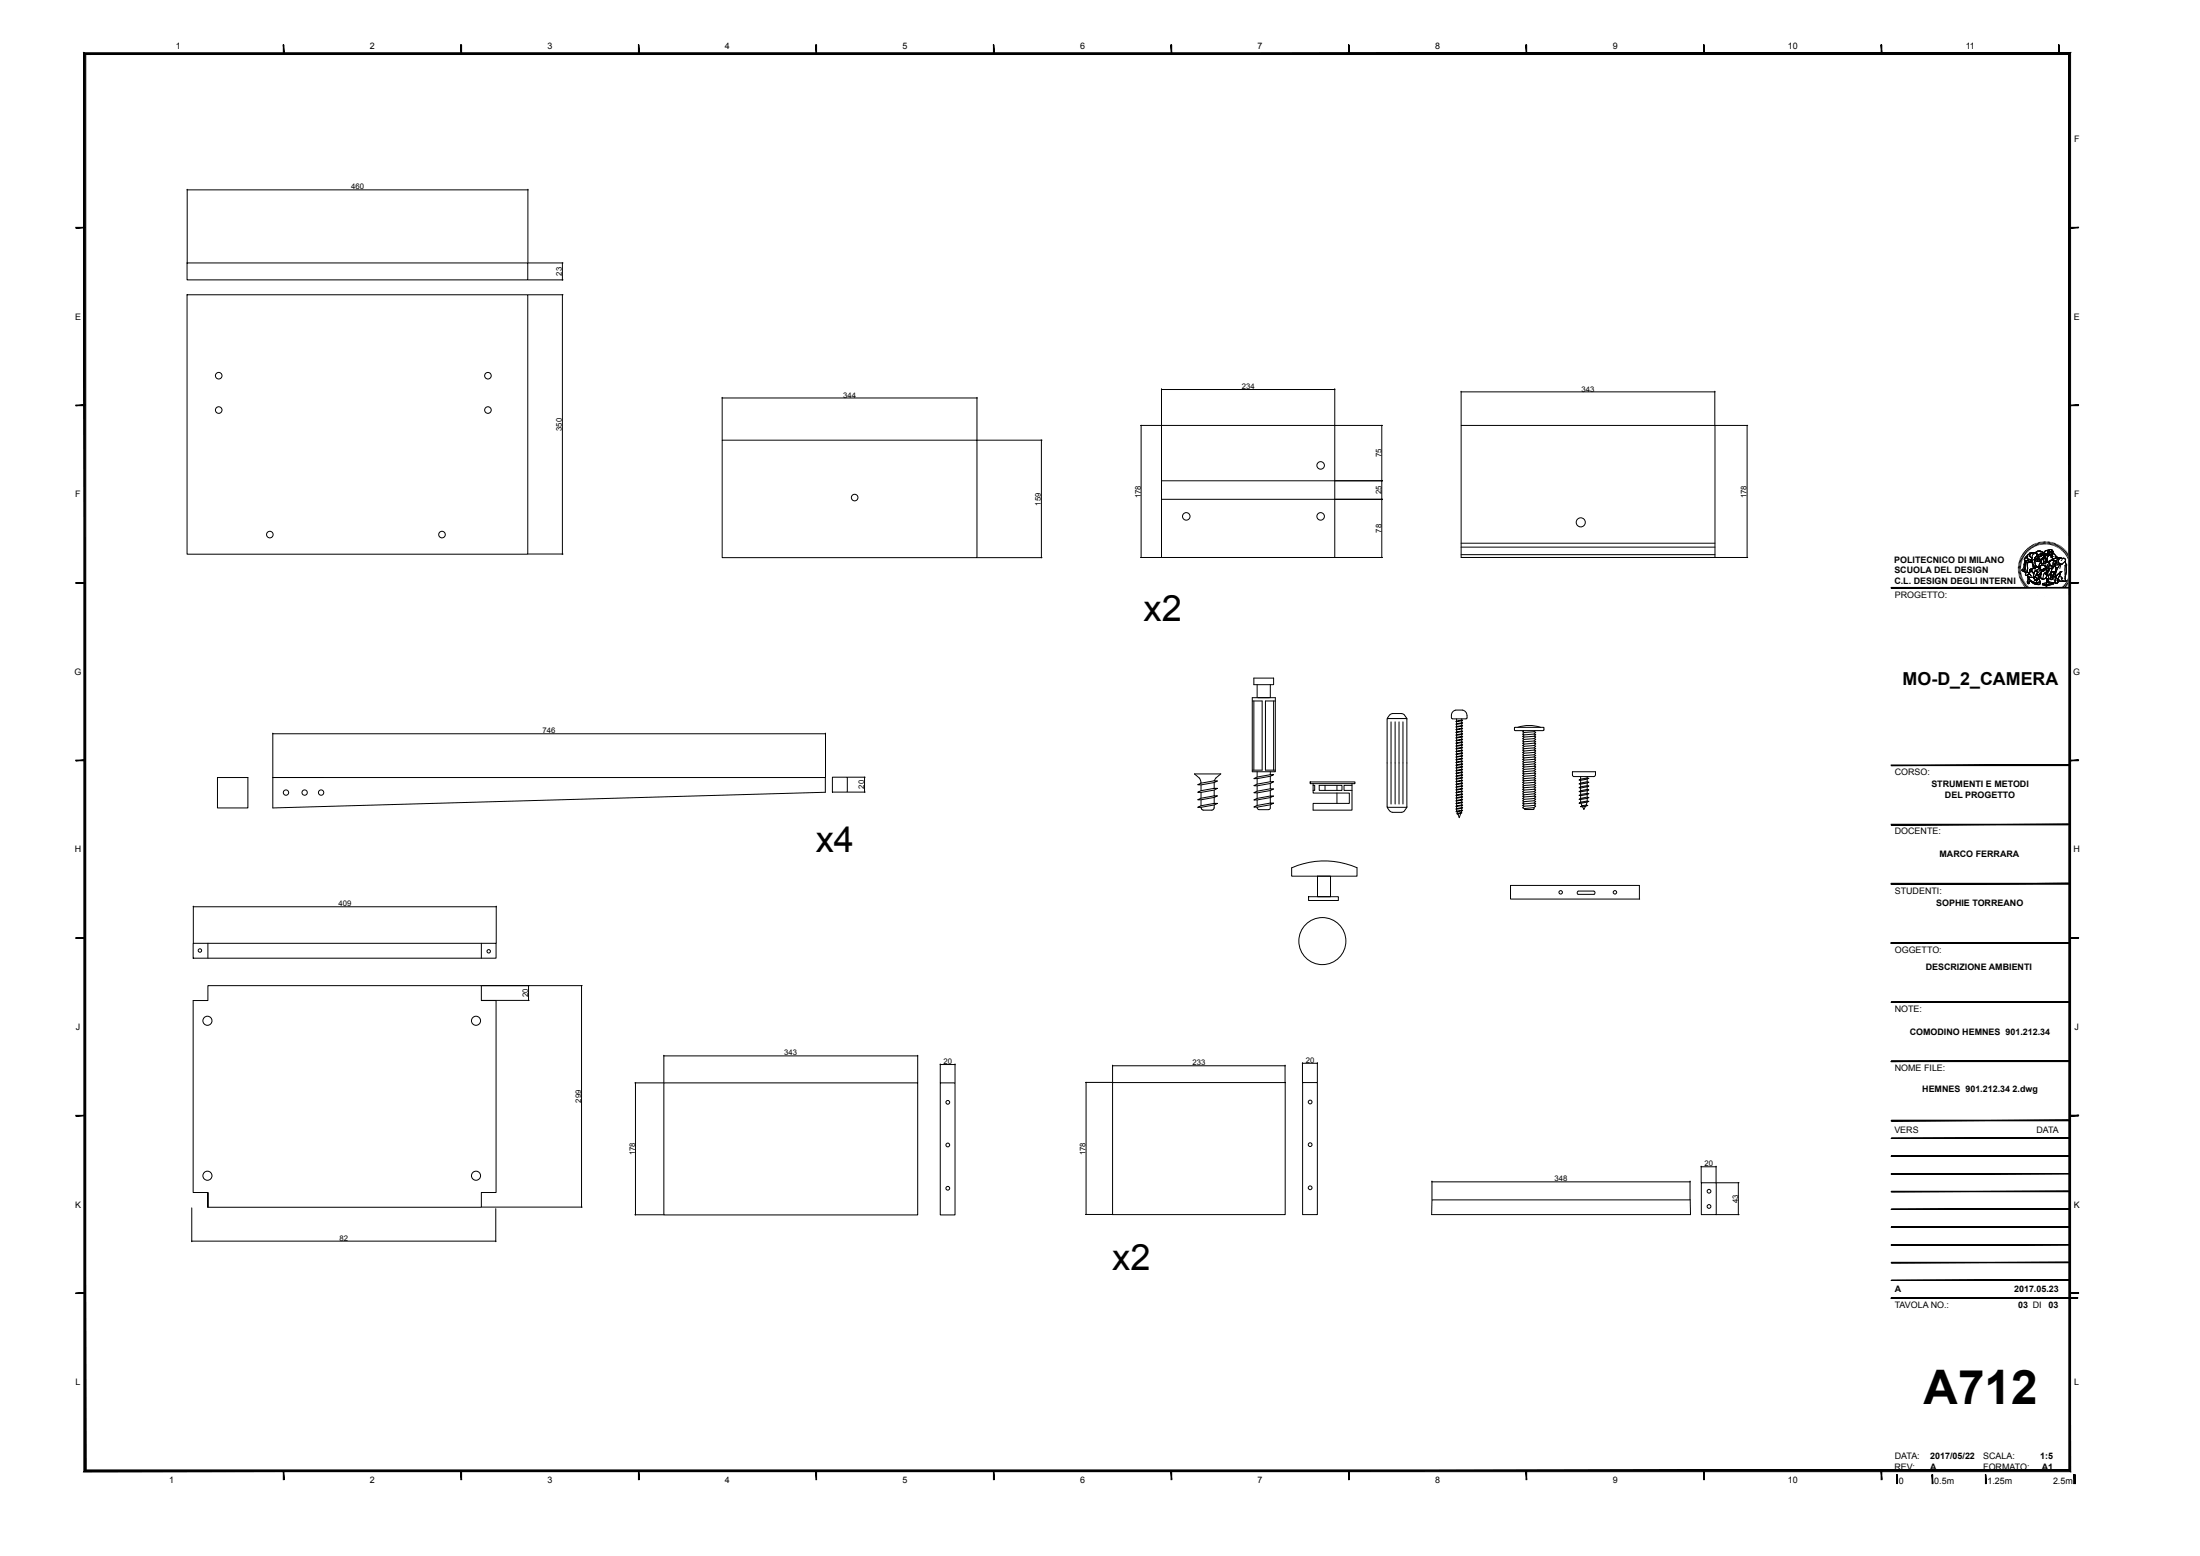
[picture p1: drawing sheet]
<svg xmlns="http://www.w3.org/2000/svg" width="594mm" height="420mm" viewBox="0 0 594 420" stroke-linecap="round" stroke-linejoin="round" font-family="sans-serif">
<g fill="none" stroke="#000" stroke-width=".27">
<path d="M50.5 51.1v19.8M50.5 51.2h92M50.6 51.2l-.1 .1M142.5 51.1v19.8M142.6 51.2l-.1 .1M50.5 79.6h92v70h-92zM50.5 71h92v4.5h-92zM142.6 71h9.4M142.6 75.5h9.4M142.6 79.6h9.4M151.7 70.9l.2 .2M151.7 75.5l.2 .2"/>
<path d="M151.7 79.5l.2 .2M151.8 71v4.5M151.8 79.6v69.9M195 118.8h68.8v31.7h-68.8zM195 107.3v11.4M195 107.4h68.8M195.1 107.3l-.2 .2M263.8 107.3v11.4M263.9 118.8h17.4M263.9 107.3l-.2 .2M281.1 118.7l.2 .2M281.2 118.8v31.7"/>
<path d="M307.9 114.8h5.6M308 114.7l.2 .2M308.1 114.8v35.7M313.6 114.8h46.8M313.6 104.9v45.6h46.8v-45.6M313.6 105.1h46.8M313.7 105l-.2 .2M360.5 114.8h12.8M360.5 105l-.2 .2M373 114.7l.2 .2M373.1 114.8v35.7M394.5 114.8h68.5v35.7h-68.5z"/>
<path d="M394.5 105.6v9.2M394.5 105.8h68.5M394.6 105.7l-.2 .2M463 105.6v9.2M463.1 114.8h8.8M463.1 105.7l-.2 .2M471.6 114.7l.2 .2M471.7 114.8v35.7M313.6 129.8h46.8M313.6 134.8h46.8M360.5 129.8h12.8M360.5 134.8h12.8"/>
<path d="M373 129.7l.2 .2M373 134.7l.2 .2M142.6 149.5h9.4M151.7 149.5l.2 .2M263.9 150.5h17.4M281.1 150.4l.2 .2M307.9 150.5h5.6M308 150.4l.2 .2M360.5 150.5h12.8M373 150.4l.2 .2M394.5 150.5h77.4M394.5 146.6h68.5"/>
<path d="M394.5 149.7h68.5M394.5 147.7h68.5M471.6 150.4l.2 .2M544.9 153.2h.7M544.9 153.5h.6M544.9 153.9h.6M545 152.8l.6 .1M545 152.5l.6 .1M545 152.2l.7 .1M545.1 151.8l.7 .2M545.2 151.5l.6 .2M545.3 151.2l.6 .2"/>
<path d="M545.4 150.9l.6 .2M545.5 150.6l.6 .2M545.6 154.2h-.6M545.6 154.5h-.6M545.7 154.8l-.7 .1M545.7 150.2l.6 .3M545.7 155.1l-.6 .1M545.8 155.4l-.6 .2M545.9 149.9l.5 .4M545.9 155.7l-.6 .2M545.9 153.8h.1M545.9 153.8l.3 .4"/>
<path d="M546 156l-.6 .2M546.1 149.6l.5 .4M546.1 156.3l-.6 .2M546.2 149.3l.6 .4M546.2 154.2l.3 .1M546.3 156.5l-.6 .3M546.4 156.8l-.6 .3M546.4 149.1l.5 .4M546.5 152.4h.1M546.5 153.7h.1M546.5 153.7l-.3 .5M546.5 152.4l-.1 .8-.5 .6"/>
<path d="M546.5 154.3l.6 .2M546.5 153.5v.2M546.6 154.3h.1M546.6 157.1l-.6 .3M546.6 154.3l1.3 .4M546.6 153.5h-.1M546.6 151.2h.1M546.6 151.1l.3 .3M546.7 148.8l.5 .5M546.7 154.2l-.1 .1M546.7 151.5l.2 .2M546.7 151.5l.1 .2"/>
<path d="M546.7 151.2h.1M546.7 157.3l-.5 .4M546.7 151.3v.2M546.7 151.2l.2 .2M546.8 151.7h.1M546.8 151.7l-.3 .7M546.8 153.4l-.2 .9M546.9 148.6l.5 .4M546.9 151.7h.1M546.9 151.4l1.2 .1M546.9 151.7l.3 .1M546.9 151.7l-.3 .8v1"/>
<path d="M546.9 157.6l-.5 .4M547 154.5h.1M547.1 148.3l.5 .5M547.1 157.8l-.5 .5M547.2 151.8h.1M547.2 154.5l-.3 .6 .1 .2 .3-.1M547.2 151.8l-.4 .8M547.2 151.8h.4M547.2 151.8l-.4 .6-.1 1.7M547.3 150.1h.1M547.3 155.2h.1M547.3 158.1l-.4 .4"/>
<path d="M547.3 150.1a.8 .8 0 0 0 .9 1l.3 .1M547.3 154.5h-.1M547.3 150.1l-.7 .7v.4M547.3 154.1l.2 .4M547.3 154.1l.1 .4M547.3 154.5h.1M547.4 148.1l.4 .5M547.4 153.9l-.1 .2M547.4 155.2v.1M547.4 155.3l.3 .9M547.4 153.6l-.1 .5M547.5 154.5h.1"/>
<path d="M547.5 153.4l-.1 .2M547.5 155.6h.1M547.5 157.4v.1M547.5 155.6l.7 .3 .9-.2M547.5 158.3l-.4 .5M547.6 151.8h.1M547.6 151.8l-.2 .4v1.5M547.6 147.9l.4 .5M547.6 149.7l-.3 .4M547.7 156.2h.1M547.7 156.2l-.1 .1a.98 .98 0 0 0 0 1.2l.3-.1M547.7 156.2l.6 .5 1.2 .6"/>
<path d="M547.8 158.5l-.5 .5M547.8 157l-.1 .3 .2 .1M547.9 154.7l.1 .3M547.9 157.4l-.1 .1M547.9 147.6l.4 .6M548 158.7l-.4 .5M548 155l-.7 .2M548 155l.5 .5M548 155h.1M548 149.3l-.4 .4M548.1 156.9l1.3 .7 .6 .2M548.1 156.9l-.3 .1"/>
<path d="M548.1 151.5h-.1M548.2 154.3h.1M548.2 147.5l.4 .5M548.2 154.3l-.3 .4M548.3 158.9l-.4 .6M548.4 154.1h.1M548.4 151.4l-.3 .1M548.4 154.1v.1M548.4 154.2h.1M548.4 154.2l.7 .6M548.4 154.2l-.2 .1M548.5 147.3l.3 .5"/>
<path d="M548.5 151.2h.1M548.5 159.1l-.4 .5M548.5 151.2l-.2 .2M548.6 151.2h.1M548.6 151.2l-.2 .2M548.6 151.8h.1M548.6 150.5v1l.3 .7M548.7 151.8h-1.1M548.8 147.1l.3 .6M548.8 159.3l-.4 .5M548.8 152.1l.2 1.3M548.8 153.5h.1"/>
<path d="M548.8 153.5l-.8 .3 .2 .5M548.9 152.2l.2 .4M548.9 157.4l.3 .1M549 149.5h.1M549 159.4l-.3 .6M549 149.5l-.4 1M549.1 146.9l.3 .6M549.1 152.6h.1M549.1 155.7h.1M549.1 149.2l-.6 .1-.5 .5 .3 .6 .3 .1M549.1 155.7l.4 1M549.1 152.6l.1 .8"/>
<path d="M549.1 154.8v.9M549.2 153.4h.1M549.2 153.4l-.3 .1M549.2 153.4l.2 .1M549.2 151.1h.1M549.2 151.2l.2 .6M549.2 151.2l.2 .3M549.3 149.2h.1M549.3 149.2l-1.3 .1M549.3 149.2h-.1M549.3 149.2l.3 .1M549.3 159.6l-.3 .6"/>
<path d="M549.4 146.8l.3 .6M549.4 151.8l.1 .6M549.5 157.3l.2 .1M549.5 157.3h.1M549.5 151h.1M549.5 151l.2 .5h.5M549.5 152.4l.2 .4M549.5 151l-.3 .1M549.6 153.5h-.2M549.6 154h.1M549.6 149.3h.1M549.6 159.7l-.2 .6"/>
<path d="M549.6 154l.6 .5-.4 .5M549.6 149.3l.3 .2M549.7 153.1h.1M549.7 156.5l-.2 .2M549.7 153.1l-.1 .4M549.7 157.3v.1M549.7 149.1l-.1 .2M549.7 156.5h.1M549.7 146.7l.2 .6M549.7 152.8h.1M549.7 157.4l.5 .2M549.7 157.4h.1"/>
<path d="M549.7 152.8l.4 .2M549.8 156.3h.1M549.8 149h.1M549.8 156.3l.1 .5-.2-.3M549.8 149l-.2 .3M549.8 156.3l.2 .4M549.8 149l-.1 .1M549.8 150.2h.1M549.8 155h.1M549.8 155v.1a.65 .65 0 0 0 .4 1.1M549.8 150.2l-.4 .4-.2 .6M549.9 159.8l-.2 .6"/>
<path d="M549.9 149h-.1M549.9 155l.3 .2M549.9 149.5h.1M549.9 149.5l.3 .2M549.9 149.5l.1 .5M550 149.6l.5 .1M550 150l-.2 .2M550 150l-.3 .3M550 157.8h.4M550 146.6l.2 .6M550 156.4h.1M550 148.9l-.1 .1"/>
<path d="M550 156.4l.1 .3M550 156.7h.1M550.1 153.8h.1M550.1 153.8h.2M550.1 153.8l-.4 .1-.6 .9M550.1 156.2h.1M550.1 156.3h-.2l.1 .1M550.1 148.9l-.3 .1M550.1 153h.1M550.1 153l.6 .2M550.1 153l-.4 .1M550.2 151.1l.1 .4"/>
<path d="M550.2 159.9l-.2 .7M550.2 156.2l.1 .2-.2-.1M550.2 151.1v.3M550.2 150.7h.1M550.2 155.2h.1M550.2 155.2l.4 1.1M550.2 148.7l-.2 .2M550.2 148.7v.1M550.2 148.7h.7M550.2 151v.1M550.2 150.7l-.7 .3M550.2 150.7l.3 .2"/>
<path d="M550.2 151.5h.1M550.3 151.5h.1M550.3 150.4h.1M550.3 150.4v.2M550.3 150.4l-.2 .2M550.4 146.5l.1 .6M550.4 157.3l-.7 .1M550.4 150.9l-.2 .1M550.4 150.1l-.5 .1M550.4 150.9h.1M550.4 150.1h.1M550.4 155.1l-.2 .1"/>
<path d="M550.4 150.1l.2 .1M550.4 150.1l-.1 .3M550.5 155.9h.1M550.5 149.7h.1M550.5 150.9h.1M550.5 153.5h.1M550.5 150.9l.6 .1-.3 .1v.3M550.5 153.5l.6 .4M550.6 155h.1M550.6 150.9h.1M550.6 150.9l-.1 .2M550.6 156.4l.1 .4"/>
<path d="M550.6 150.2l.2 .1M550.6 155l-.2 .1M550.6 157.1l-.2 .2M550.6 156.3v.1M550.6 153.9l.3 .6-.1 .4M550.7 153.2h.1M550.7 146.4l.1 .6M550.7 153.2l.6 .8M550.7 153.1v.1M550.7 156.8l-.1 .3M550.7 153.2l.1 .1M550.7 156.8h.1"/>
<path d="M550.7 155l-.3 .1M550.7 149.7h-.2M550.7 155.7h.1M550.7 153.3l.2 .2M550.7 156.8l.1 .8-.2 .2h-.6M550.7 156.7v.1M550.7 153.2v.1M550.8 154.8h.1M550.8 154.9h.1M550.8 153.3h.1M550.8 153.3l.1 .2M550.8 154.8v.1"/>
<path d="M550.8 154.8l-.2 .2M550.8 154.9l-.2 .1M550.8 151.4l-.2 .2-.3-.1M550.8 151.3v.1M550.8 148.7l.3 .2M550.8 150.2v.1M550.9 148.7l.2 .2M550.9 150v.1M550.9 153.5l.2 .2M550.9 150.1l-.1 .1M550.9 151.8l.1 .1M551 151.8l-.5 .9v.4l.2 .1"/>
<path d="M551 151.8l.2 .2M551 149.6l.1 .2M551 155.1h.1M551 149.3l-.5 .4M551 146.3l.1 .7M551 155.1l-.3 .6 .7 .6M551 149.3l.4 .2M551 151.9l.2 .1M551 151.9a1.03 1.03 0 0 0-.5 1.2M551 155.1l.1 .9M551 156l.3 .2M551.1 151.6h.1"/>
<path d="M551.1 153.7v.2M551.1 156h.1M551.1 151.6l-.2 .2M551.1 153.7v.1M551.1 149.7l-.1 .1M551.1 150.1h.1M551.1 153.8l.1 .2M551.1 150.1h-.2M551.1 149.4h.1M551.1 153.9h.1M551.1 148.9h.2M551.1 153.8l.1 .2-.1-.1"/>
<path d="M551.1 151.5h.1M551.2 154.1h.1M551.2 154l.6 .1M551.2 152h.1M551.2 151.4l-.2 .5M551.2 154v.3M551.2 152.6h.6M551.2 152.6l-.5 .4v.2M551.2 154.4l-.3 1-.4 .5M551.2 154.1v.1M551.2 154.2h.1M551.2 152.6l-.5 .6"/>
<path d="M551.2 152l.8 .1M551.2 154.2l-.2 .9M551.2 153.9v.1M551.2 154.2l-.4 .7M551.3 152l.4 .1M551.3 153.9v.1M551.3 156.3l.2 .1M551.3 148.9l.2 .2M551.3 146.3l.1 .6M551.3 154l.1 .1M551.3 149.6l-.2 .5M551.3 149.5v.1"/>
<path d="M551.4 149.5h.1M551.4 154.1h.1M551.4 149.9l.5 .2M551.4 149.5h-.1M551.5 156.4h.1M551.5 157.5h.1M551.5 149.1h.1M551.5 157.5l1 .4M551.5 149.8l-.1 .1M551.5 157.5l-.1 .3 1.1 .4M551.5 157.5v.3M551.5 149.1l.1 .4"/>
<path d="M551.5 150.6l-.3 .9M551.5 150.6l-.3 .7M551.6 149.9h.1M551.6 153.7l-.5 .1M551.6 153.7l-.4 .1M551.6 149.3v.2M551.6 149.5h-.2M551.6 156.3l-.1 .1M551.7 152.1h.1M551.7 150.5h.1M551.7 146.2v.7M551.7 155.3l-.2 1"/>
<path d="M551.7 152.6h.1M551.7 153.6l-.1 .1M551.7 150.6l-.1 .3 .2 .6M551.7 150.6h.5M551.7 155.3h.1M551.7 150.6l-.1 .3M551.8 149.7h.1M551.8 154.1h-.4M551.8 152.6l.3 .1M551.8 152l.4 .1M551.8 152l-.5 .1M551.8 151.5v.1"/>
<path d="M551.8 154.8l-.1 .5M551.8 151.5h.6M551.8 154h.1M551.8 153.6h-.1M551.8 152.6l.4 .2M551.8 151.6v.4M551.8 150.5l-.3 .1M551.8 151.6v.2M551.8 151.6l-.1 .5M551.8 150.5h-.1M551.8 151.9v.1M551.9 150.1h.1"/>
<path d="M551.9 150.1l.1 .1M551.9 153.6v.1M551.9 153.9h.1M551.9 153.7h.1M551.9 150.2h.1M552 150.9h.1M552 153.9l-.2 .2M552 153.9h.1M552 150.8h.1M552 150.8l-.1 .1M552 149.3h.1M552 146.2l.1 .7"/>
<path d="M552 149.3l.5 .2 .1 .4M552 149.3l-.2 .4M552.1 150.4h.1M552.1 153.4h.3M552.1 153.4l-.7 .5-.3-.1M552.1 153.4l-.4 .2M552.1 154.8l.3 .2 .2-.1M552.1 154.8h.1M552.1 152.7l.1 .1M552.1 150.4l-.3 .2M552.1 149.8h.1M552.1 150.4l-.3 .1"/>
<path d="M552.1 149.8l-.4-.1-.3 .2M552.1 149.8l.1-.1 .1 .3M552.1 149.8l.1 .1M552.2 149.9h.1M552.2 150.6l.1 .2M552.2 153.4l-.2 .5M552.2 152.8h.1M552.2 152.1v.6M552.2 150.4v.1M552.2 150.4l.2 .3M552.2 150.6l.2 .3M552.2 152.8l.1 .1"/>
<path d="M552.2 150.7v.1M552.2 150.7h.1M552.2 150.5h.1M552.2 152l-.3 .1M552.2 150.5l.2 .1M552.3 148.7l-.3 .3v.3M552.3 150.7l.1 .1M552.3 153h.1M552.3 150h.1M552.3 152.8v.2M552.3 153l.2 .4h-.4M552.3 150.8h.1"/>
<path d="M552.3 150l-.3 .2M552.3 150l-.2 .1M552.3 152l-.2 .1M552.4 146.2v.7M552.4 151.5l.1 .3M552.4 150.8l.1 .3M552.4 151.6l.1 .2M552.4 150.6l.1 .3M552.4 151.9l-.1 .1M552.4 150.7l.1 .2M552.4 150.9l.1 .2M552.4 151.8h.1"/>
<path d="M552.4 150.9h.1M552.4 151.8l-.2 .3M552.4 151.8h.2M552.4 150.9v.1M552.4 151.1l-.1 .1M552.5 156.2h.1M552.5 158h.1M552.5 151.1v.6l-.3 .3M552.5 153.2v.2M552.5 158v.2M552.5 151.2l-.1 .3M552.5 156.2l.2 .6"/>
<path d="M552.5 156.2l-.9 .2M552.5 150.9h.1M552.5 151.8h.1M552.5 151.4l-.1 .1M552.5 157.9v.3M552.5 157.9v.1M552.5 148.6l-.2 .1M552.6 150.9h.1M552.6 149.9h.1M552.6 157.3h.1M552.6 150.9l.1 .5M552.6 154.6v.2"/>
<path d="M552.6 157.3l-.1 .3 .2-.3M552.6 149.9l.1-.1 .1 .2-.1 .7M552.6 157.3l-1.1 .2M552.6 149.9l-.3 .1M552.6 154.2h.1M552.6 153.2h.1M552.6 151.8h.1M552.6 154.8v.1M552.6 154.2l-.2 .6h-.3M552.6 154.9l-.1 .4 .2-.2M552.7 156.8h.1M552.7 153.7l-.1 .5"/>
<path d="M552.7 157.3h-.1M552.7 156.8l-.1 .5M552.7 157.3l.7-.2 1.1 .2M552.7 149.5l.1 .4M552.7 151.4h.1M552.7 151.4l.6 .2M552.7 151.7l-.2 .1M552.7 150.7l-.1 .2M552.7 150.7v.2M552.7 155.1h.1M552.7 146.2v.7M552.7 151.4l-.1 .4"/>
<path d="M552.7 155.1l-.2 1.1M552.7 151.4l.1 .1M552.8 152.3l-.1 1.4M552.8 154.6l-.2 .2M552.8 151.6l.5 .2M552.9 153.5h.1M552.9 153.5l-.2 .2M552.9 149v.8l.1 .3 .1-.1M552.9 149h.1M552.9 156.6l.3 .6M552.9 156.6l-.2 .7M553 154.1h.1"/>
<path d="M553 154.1l-.4 .1M553 154.1l-.3 1M553 156.3h.1M553 152.4l-.4 .8M553 156.3h-.2l-.1 .5M553 156.3l.2 1.2-.3-.9M553.1 148.6h.1M553.1 146.2l-.1 .7M553.1 148.6l-.8 .1M553.1 155.5l-.1 .8M553.1 155.4v.1M553.1 150l-.1 .1"/>
<path d="M553.2 149.5h.1M553.2 149.5l-.1 .5M553.2 149.6l.2 .3 .4-.1M553.2 151.8l.1 .1M553.2 152.8l.1 .6M553.2 153.7h.1M553.2 153.7l-.2 .4M553.3 151.7v.3M553.3 152h.1M553.3 152v.3M553.3 151.6l-.1 .2M553.3 148.4l-.4 .6"/>
<path d="M553.3 151.6v.2M553.3 153.5h.1M553.3 152.6l-.1 .2M553.3 152.3h.1M553.3 153.4v.1M553.3 152.3l.1 .2M553.3 153.5v.2M553.3 149.3h.1M553.4 152.4l.4 .4M553.4 149.3h.2M553.4 152.5h.1M553.4 152.5l-.2 .3"/>
<path d="M553.4 146.3l-.1 .7M553.4 152.5l.4 .2M553.4 149.7l.1 .1M553.4 149.3v.1M553.5 151.6l-.2 .4M553.5 151.6a.54 .54 0 0 1 .5-.4 .54 .54 0 0 1 .5 .4l-.2 .7 .6-.3M553.5 151.5h-.1M553.5 149.6l.1 .1M553.5 151.6h.1M553.5 148.4l-.3 .1M553.5 148.3h.1M553.6 156.2h.1"/>
<path d="M553.6 148.3l-.1 .1M553.6 148.3l.2 .1M553.7 151.3l-.4 .3M553.7 148.4l.5 .2 .1 .3M553.7 151.2h.1M553.7 154.5l-.6 .9M553.8 154.5h.1M553.8 146.4l-.2 .6M553.8 155.1l-.2 1.2h.6a.85 .85 0 0 1 .2-1.2M553.8 155.1l-.1 .4M553.8 154.5v.6M553.8 149.5h.1"/>
<path d="M553.8 152.7l.1 .2M553.8 154.4v.6M553.8 149.5h.2M553.8 152.8l.1 .1M553.8 154.4l-.1 .1M553.8 149.8h.1M553.8 150.1v.3M553.9 148.8h.1M553.9 152.9h.4M553.9 148.8l-.6 .2-.1 .6M553.9 154.1l-.1 .3M553.9 148.9l.2 .4"/>
<path d="M553.9 148.4l.1 .1M554 150.3l-.2 .1M554 150.2h.1M554 151.2h.3M554 151.2h-.3M554 150.2l.4 .7M554 151.2h-.2M554.1 152.6h.1M554.1 151.1h.1M554.1 146.5l-.2 .6M554.1 149.3l-.3 .5M554.1 149.3l-.3 .8"/>
<path d="M554.1 153.4h.1M554.1 151.2h-.3M554.1 153.4l-.2 .7M554.1 153.4h-.8M554.2 160l.2 .6M554.2 151l-.1 .1M554.2 151l-.1 .2M554.2 152.9l.1 .1M554.2 149.3l-.2 1M554.2 151.2l.8 .1M554.2 151.2h.2M554.2 152.6h-.3"/>
<path d="M554.3 149.3h.1M554.3 149.3l.7 .7M554.3 151.2h.1M554.3 148.9l-.1 .4M554.3 148.9v.2M554.4 151.2h.1M554.4 151.2l.7 .2M554.4 150.9h.1M554.4 155h.1M554.4 146.5l-.2 .7M554.4 150.9l-.2 .1M554.4 155v.1"/>
<path d="M554.5 159.9l.2 .6M554.5 152.9l-.5 .1M554.5 152.9l-.2 .1M554.5 157.3v.3l-2 .6M554.5 157.3l-2 .6M554.5 154.9l-.1 .2M554.6 154.3h.1M554.6 151.3h.1M554.6 154.3l-.8 .1M554.6 154.3l-.1 .6M554.6 152.8h.1M554.6 152.8l-.5 .6"/>
<path d="M554.7 152.6l-.1 .2M554.7 152.6h.1M554.7 146.6l-.2 .7M554.8 154.6h.1M554.8 159.7l.2 .7M554.8 151.3l.1 .6M554.8 154.6v.1a1.55 1.55 0 0 0 .1 2.1M554.8 152.3l-.1 .3M554.8 152.5l-.1 .1M554.8 152.5l-.3 .4M554.8 157.1l.1 .3h.5l.3-.2M554.8 150.2l.3 .1"/>
<path d="M554.9 152.4h.1M554.9 152.4l.2 .1-.1 1.3M554.9 150.7l-.4 .2M554.9 152.4l-.1 .1M554.9 151.3l.3 .1M554.9 151.9v.1M554.9 150.7l-.2 .1M554.9 155.6v.1M554.9 154.2h.1M554.9 156.8l-.1 .3M554.9 154.2l-.3 .1M555 146.8l-.2 .6"/>
<path d="M555 159.7l.3 .5M555 151.3l.3 .4M555 153.4l-.2 1.2M555 150h.1M555 150l.1 .3M555.1 157.4h.1M555.1 151.4h.1M555.1 150.3h.1M555.1 150.3l.2 .2M555.2 151.4v.2M555.2 156l-.3 .8M555.2 151.4v.1"/>
<path d="M555.2 155.3h.1M555.2 151.5h.1M555.2 151.9l-.4 .6M555.2 155.3l-.3 .4M555.2 155.5v.5M555.2 155.3v.2M555.2 151.9l-.5 .6M555.3 151.7l-.1 .2M555.3 151.7l.9 .7M555.3 153.2h.1M555.3 159.5l.3 .6M555.3 150.6h.9"/>
<path d="M555.3 150.6l-.9 .3M555.3 150.5l.1 .1M555.3 150.5v.1M555.3 153.2l.1 .5M555.4 150.6h.1M555.4 146.9l-.3 .6M555.4 150.6l-.5 .1M555.5 156.8h.1M555.5 156.8l.2 .4M555.5 152.5h.1M555.5 156.8h2.2M555.5 152.5h-.6"/>
<path d="M555.6 159.4l.3 .5M555.6 157l.1 .2M555.7 147l-.3 .6M555.8 152.4l-.3 .1M555.8 156.5h.1M555.8 156.5l.5 .4M555.9 150.6h.1M555.9 159.2l.3 .5M555.9 150.6l-.7 .9M556 147.2l-.4 .6M556 152l.3 .2M556 150.6h-.1"/>
<path d="M556.1 159l.4 .5M556.1 150.7l-.3 .7 .2 .6M556.1 155.3l.8 .9M556.2 152.4h.1M556.2 152.4a6.3 6.3 0 0 0-1.3 3.5l.2 .1M556.2 152.4h.2M556.2 150.6h.1M556.2 150.6l-.1 .1M556.2 150.6h.4M556.3 147.4l-.4 .5M556.3 154.4h.1M556.3 154.4l-.8 2.4"/>
<path d="M556.3 154.4l-1.1 .9M556.3 152.2l.3 .1M556.4 158.8l.4 .5M556.4 152.4l-.3 1M556.5 155.8l.2 .7 .4 .4M556.6 147.6l-.4 .5M556.6 152.3h.1M556.6 158.6l.4 .5M556.6 152.3l-.2 .1M556.6 150.6l.3 .2M556.7 150.6l.2 .2M556.8 154.3l-.5 .1"/>
<path d="M556.8 147.8l-.4 .5M556.8 151l-.3 .3M556.9 158.4l.4 .5M556.9 150.8l.3-.2 .5 .4M556.9 150.8l.4-.1 .4 .3M557.1 148l-.5 .5M557.1 158.2l.4 .4M557.1 156.9h.1M557.3 158l.5 .4M557.3 148.2l-.4 .5M557.5 157.8l.5 .3M557.5 152.6h.1"/>
<path d="M557.6 148.5l-.5 .5M557.6 151.5l.2 1M557.6 152.6v3.2M557.6 151.5l.3 1.9M557.6 151.5l-1 .8M557.6 156.4l.2 .4M557.6 155.8v.6M557.7 157.5l.5 .4M557.7 151.4l-.1 .1M557.7 151v.3M557.7 151.3l-.1 .2M557.7 151.2v.2"/>
<path d="M557.8 156.8h.1M557.8 152.5h.1M557.8 148.7l-.5 .5M557.8 152.5v.1a7.6 7.6 0 0 1-.2 3.6v.2M557.9 157.3l.5 .3M557.9 154.3l-.3 1.5M558 149l-.5 .4M558 157l.6 .3M558.2 156.7l.6 .3M558.2 149.3l-.5 .4M558.3 156.4l.6 .3M558.4 149.6l-.5 .3"/>
<path d="M558.4 156.2l.7 .2M558.5 155.9l.7 .2M558.6 149.8l-.6 .4M558.6 155.6l.7 .1M558.7 155.3l.7 .1M558.8 150.2l-.6 .3M558.8 155l.6 .1M558.9 154.6l.6 .2M558.9 153.8h.7M558.9 150.5l-.6 .2M558.9 154.3l.7 .1M558.9 154l.7 .1"/>
<path d="M559 153.4h.6M559.1 150.8l-.6 .2M559.2 151.1l-.7 .2M559.3 151.4l-.6 .2M559.4 151.7l-.6 .2M559.4 152.1l-.6 .1M559.5 152.4l-.6 .1M559.6 152.8h-.7M559.6 153.1h-.7M550.5 160l-.2 .6M550.8 160.1l-.2 .6M551.1 160.1l-.1 .7"/>
<path d="M551.4 160.2l-.1 .6M551.7 160.2l-.1 .7M552 160.3v.6M552.3 160.3v.6M552.6 160.3l.1 .6M553 160.2v.6M553.3 160.2v.6M553.6 160.1l.1 .7M553.9 160l.1 .7M73.7 197.9v11.9M73.7 198.1h149.2M73.8 198l-.2 .1"/>
<path d="M222.9 197.9v11.9M223 198l-.2 .1M338.1 188.3h6.2v20h-6.2zM338.1 189.2h2.7v18.7h-2.7M338.5 183h5.4v1.8h-5.4zM338.5 189.2v18.7M339.4 184.8v3.5M343 184.8v3.5M343.9 189.2v18.7M344.3 189.2h-2.6v18.7h2.6M374.5 194.1v23.7M374.6 194h5.3"/>
<path d="M375.2 193l-.6 1.1M375.6 194.8v22.2M375.9 192.6l-.7 .4M375.9 192.6h2.6M376.7 194.8v22.2M377.7 194.8v22.2M378.5 192.6l.7 .4 .7 1.1v23.7l-.7 1-.4 .4-2.9 .1-.7-.4M378.8 194.8v22.2M391.9 193.1v.7l.2 .2M392.1 194h3.8M393.1 194.8l1.8-.4zM393.1 195.5l1.8-.4z"/>
<path d="M393.1 196.2l1.8-.3zM393.1 197l1.8-.4zM393.1 197.7l1.8-.3zM393.1 198.4l1.8-.3zM393.1 199.2l1.8-.3zM393.1 199.9l1.8-.3zM393.3 194v.6M393.3 194.8v.6M393.3 195.5v.6M393.3 196.2v.6M393.3 197v.6M393.3 197.7v.6"/>
<path d="M393.3 198.5v.5M393.3 199.2v.6M393.3 200v.5M394.7 194v.4M394.7 194.5v.6M394.7 195.3v.6M394.7 196v.6M394.7 196.7v.6M394.7 197.5v.6M394.7 198.2v.6M394.7 198.9v.6M394.7 199.7v.6"/>
<path d="M396.1 193.1a1.4 1.4 0 0 0-1.2-1.4h-1.8a1.44 1.44 0 0 0-1.2 1.4M396.1 193.1v.7l-.2 .2M409.1 197.2h7.6M409.1 197.2l-.2-.2 .2-.7h7.6l.2 .2-.2 .7M409.8 196.3a9.6 9.6 0 0 1 6.2 0M411.4 197.2l-.3 .4 .4 .1 2.7-.2 .3-.3M414.2 197.5l.5 .2-.5 .4-2.7 .3-.4-.2 .4-.5M414.2 198.1l.5 .2-.5 .4-2.7 .2-.4-.1 .4-.4M414.2 198.7l.5 .2-.5 .5-2.7 .2-.4-.2 .4-.5M414.2 199.4l.5 .1-.5 .5-2.7 .2-.4-.1 .4-.5M58.7 209.9h8.2v8.2h-8.2zM73.7 209.9h149.1v4l-149.1 4.2z"/>
<path d="M224.7 209.8h4.1v4h-4.1zM228.9 209.8h4.7M228.9 213.8h4.7M233.3 209.7l.2 .2M233.3 213.7l.2 .2M233.4 209.8v4M323.4 211.8l.9-.4 3.5-.6h.9l-.9 .4-3.5 .7zM323.4 213.9l.9-.5 4.4-.6-.9 .5-3.5 .6zM323.4 215.9l.9-.4 4.4-.7-.9 .4zM323.4 217.9l.9-.4 4.4-.6-.9 .4zM323.8 210l.4 1.1M323.8 210l-1.3-1.1h7.1l-1.3 1.1-.4 .8"/>
<path d="M324.3 211.1v.3M324.3 211.9v1.5M324.3 213.9v1.6M324.3 215.9v1.6M324.3 217.9v.1M324.3 218l.1 .3M327.8 217.3v.9l-.4 .4-2.5 .1-.5-.3M327.8 211.2v1.6M327.8 213.3v1.5M327.8 215.2v1.7M338.5 210.2l.9-.5 4.5-.6-.9 .4zM338.5 212.1l.9-.5 4.5-.6-.9 .5-3.6 .6z"/>
<path d="M338.5 214l.9-.4 3.6-.7 .9 .1-.9 .4-3.6 .6zM338.5 215.9l.9-.4 4.5-.6-.9 .4zM338.5 217.8l.9-.4 4.5-.6-.9 .4-3.6 .7zM339.4 217.9l.1 .4 .4 .2M339.4 208.3v1.4M339.4 210.2v1.4M339.4 212.1v1.5M339.4 214v1.5M339.4 215.9v1.5M339.9 218.5h2.7M343 217.2l-.1 1.1-.3 .2M343 208.3v.8"/>
<path d="M343 209.5v1.5M343 211.5v1.4M343 213.4v1.5M343 215.3v1.5M353.7 211.1h12.1v.4h-12.1zM354.5 211.5v2.6h9.8v2.8h-9.8v1.8h10.5v-7.2M354.5 212h.5v1.3h-.5M356.2 212h6.1v1.3h-6.1zM357.8 212v1.3M361 212v1.3M361 214.1v2.8M365 212h-2.1v1.3h2.1"/>
<path d="M374.6 217.8l.6 1M374.6 217.9h5.3M393.1 200.6l1.8-.3zM393.1 201.4l1.8-.3zM393.1 202.1l1.8-.3zM393.1 202.9l1.8-.4zM393.1 203.6l1.8-.3zM393.1 204.4l1.8-.4zM393.1 205.1l1.8-.4zM393.1 205.8l1.8-.3zM393.1 206.6l1.8-.4zM393.1 207.3l1.8-.3z"/>
<path d="M393.1 208.1l1.8-.4zM393.1 208.8l1.8-.4zM393.1 209.5l1.8-.3zM393.1 210.3l1.8-.4zM393.1 211l1.8-.3zM393.1 211.7l1.8-.3zM393.1 212.5l1.8-.3zM393.1 213.2l1.8-.3zM393.1 214l1.8-.4zM393.1 214.7l1.8-.3zM393.1 215.4l1.8-.3zM393.1 216.2l1.8-.4z"/>
<path d="M393.1 216.9l1.8-.3zM393.1 217.7l1.8-.4zM393.1 218.4l1.8-.4zM393.1 219.1l1.8-.3zM393.3 218.4v.6M393.3 200.7v.6M393.3 201.4v.6M393.3 202.2v.6M393.3 202.9v.6M393.3 203.6v.6M393.3 204.4v.6M393.3 205.1v.6"/>
<path d="M393.3 205.8v.6M393.3 206.6v.6M393.3 207.3v.6M393.3 208.1v.5M393.3 208.8v.6M393.3 209.6v.5M393.3 210.3v.6M393.3 211v.6M393.3 211.8v.5M393.3 212.5v.6M393.3 213.3v.5M393.3 214v.6"/>
<path d="M393.3 214.7v.6M393.3 215.5v.6M393.3 216.2v.6M393.3 216.9v.6M393.3 217.7v.6M393.4 219.1l.1 .4M394.4 219.5l-.4 1.2-.4-1 1.1-.3-1.4 .3h.3M394.6 219l-.1 .4M394.7 218.9l-.1 .1M394.7 200.4v.6M394.7 201.2v.5M394.7 201.9v.6"/>
<path d="M394.7 202.7v.5M394.7 203.4v.6M394.7 204.1v.6M394.7 204.9v.5M394.7 205.6v.6M394.7 206.4v.5M394.7 207.1v.6M394.7 207.8v.6M394.7 208.6v.6M394.7 209.3v.6M394.7 210v.6M394.7 210.8v.6"/>
<path d="M394.7 211.5v.6M394.7 212.2v.6M394.7 213v.6M394.7 213.7v.6M394.7 214.5v.5M394.7 215.2v.6M394.7 216v.5M394.7 216.7v.6M394.7 217.4v.6M394.7 218.2v.5M394.7 218.7h.1M414.2 200l.5 .2-.5 .4-2.7 .3-.4-.3 .4-.4"/>
<path d="M414.2 200.6l.5 .2-.5 .4-2.7 .2-.4-.1 .4-.4M414.2 201.2l.5 .2-.5 .5-2.7 .2-.4-.2 .4-.5M414.2 201.9l.5 .1-.5 .5-2.7 .2-.4-.2 .4-.4M414.2 202.5l.5 .2-.5 .4-2.7 .2-.4-.2 .4-.4M414.2 203.1l.5 .2-.5 .4-2.7 .2-.4-.1 .4-.5M414.2 203.7l.5 .2-.5 .4-2.7 .3-.4-.2 .4-.5M414.2 216.8l.5 .1-.5 .5-2.7 .2-.4-.2 .4-.4M414.2 217.4l.5 .2-.5 .4-2.7 .3-.4-.3 .4-.4M414.2 218l-.2 .5h-2.2l-.3-.2M414.2 204.3l.5 .2-.5 .5-2.7 .2-.4-.2 .4-.4M414.2 205l.5 .1-.5 .5-2.7 .2-.4-.2 .4-.4M414.2 205.6l.5 .2-.5 .4-2.7 .2-.4-.2 .4-.4"/>
<path d="M414.2 206.2l.5 .2-.5 .4-2.7 .2-.4-.1 .4-.5M414.2 206.8l.5 .2-.5 .5-2.7 .2-.4-.2 .4-.5M414.2 207.5l.5 .1-.5 .5-2.7 .2-.4-.2 .4-.4M414.2 208.1l.5 .2-.5 .4-2.7 .2-.4-.2 .4-.4M414.2 208.7l.5 .2-.5 .4-2.7 .2-.4-.1 .4-.5M414.2 209.3l.5 .2-.5 .5-2.7 .2-.4-.2 .4-.5M414.2 210l.5 .1-.5 .4-2.7 .3-.4-.2 .4-.4M414.2 210.5l.5 .2-.5 .5-2.7 .2-.4-.2 .4-.4M414.2 211.2l.5 .2-.5 .4-2.7 .2-.4-.1 .4-.5M414.2 211.8l.5 .2-.5 .4-2.7 .2-.4-.1 .4-.5M414.2 212.4l.5 .2-.5 .4-2.7 .3-.4-.2 .4-.5M414.2 213l.5 .2-.5 .5-2.7 .2-.4-.2 .4-.4"/>
<path d="M414.2 213.7l.5 .2-.5 .4-2.7 .2-.4-.2 .4-.4M414.2 214.3l.5 .1-.5 .5-2.7 .2-.4-.1 .4-.5M414.2 214.9l.5 .2-.5 .4-2.7 .3-.4-.2 .4-.5M414.2 215.5l.5 .2-.5 .4-2.7 .3-.4-.2 .4-.4M414.2 216.1l.5 .2-.5 .5-2.7 .2-.4-.2 .4-.4M426.3 211.6l.5-.2 1.7-.4 .5 .1zM426.3 212.6l.5-.2 2.2-.2-2.2 .5zM426.3 213.7l.5-.3 1.7-.3 .5 .1zM426.3 214.7l.5-.3 2.2-.2-2.2 .6zM426.3 215.8l.5-.3 1.7-.3 .5 .1zM426.3 210.5l.5-.2 2.2-.2-2.2 .5zM426.3 216.8l.5-.3 2.2-.2z"/>
<path d="M426.7 217.7l.4-.2 1.6-.1-.6 .3zM426.8 209.6v.7M426.8 210.6v.8M426.8 211.6v.8M426.8 212.7v.7M426.8 213.7v.7M426.8 214.8v.7M426.8 215.8v.5M426.8 216.3v.2M426.9 216.8l.2 .7M428.1 217.7l-.4 .8-.4-.7M428.4 217.1l-.2 .2"/>
<path d="M428.5 216.5l-.2 .6M428.5 209.6v.4M428.5 210.3v.7M428.5 211.4v.7M428.5 212.4v.7M428.5 213.4v.7M428.5 214.4v.8M428.5 215.5v.7M430.7 209.2l-.4 .4h-5.3l-.4-.2v-1.1h6.2v.9M348.7 234.3a21.7 21.7 0 0 1 17.7 0v2.2h-17.7zM355.7 236.5h3.5v5.5h-3.5zM52.2 254.6h81.7v4h-81.7z"/>
<path d="M52.2 244.6v10M52.2 244.8h81.8M52.3 244.7l-.2 .1M56.1 254.6v4M130 254.6v4M134 244.6v10M134.1 244.7l-.2 .1M353.3 242h8.1v1.1h-8.1zM426.1 240.6l-.3 .3 .3 .5h4.3l.3-.4-.3-.4M426.1 240.5h4.3M442.6 242.7v-3.7h-34.8v3.7h34.9M130 266h27.2"/>
<path d="M130 270h12.9M142.6 266l.2 .1M142.6 269.9l.2 .3M142.7 266v4M156.9 266l.2 .1M157 266v59.8M171.4 292.3h7.8M171.5 292.2l.2 .2M171.6 292.3v35.6M179.2 292.3h68.6v35.6h-68.6zM179.2 284.8v7.4M179.2 285h68.6"/>
<path d="M179.4 284.9l-.2 .2M247.8 284.8v7.4M247.9 284.9l-.2 .2M253.9 292.3h4v35.6h-4zM253.9 287.2v5M253.9 287.3h4M254 287.3l-.2 .2M257.9 287.2v5M257.9 287.3l-.1 .2M293.2 292.1l.1 .2M293.2 292.2v35.6M300.4 292.2h46.6v35.7h-46.6z"/>
<path d="M300.4 287.5v4.6l-7.3 .1M300.4 287.7h46.6M300.5 287.6l-.2 .2M347 287.5v4.6M347 287.6l-.1 .2M351.7 286.8v5.3M351.7 287h4M351.7 292.2h4v35.7h-4zM351.8 286.9l-.2 .2M355.7 286.8v5.3M355.8 286.9l-.2 .2M386.6 318.8v5"/>
<path d="M386.6 319h69.7M386.7 318.9l-.2 .2M456.3 318.8v5M456.4 318.9l-.2 .2M459.3 314.8v4.4M459.3 314.9h4M459.4 319.3h4v8.6h-4zM459.4 314.9l-.2 .1M463.3 314.8v4.4M463.4 319.3h6.2M463.4 314.9l-.1 .1M469.3 319.1l.1 .2"/>
<path d="M469.3 319.3v8.6M51.8 326v9.2M51.8 335h82.1M51.9 334.9l-.2 .2M56.1 321.9v4v-4h-3.9v-51.8h3.9v-4.1h73.9v4.1h3.9v51.8h-3.9v4h-73.9M130 325.8h27.2M133.9 326.2v9M133.9 334.9l-.1 .2M156.9 325.7l.2 .2M171.4 327.9h7.8M171.5 327.8l.2 .2M293.1 327.8h7.3"/>
<path d="M293.2 327.7l.1 .2M386.6 323.9h69.8v4h-69.9zM463.4 327.9h6.2M469.3 327.8l.1 .1"/>
<circle cx="59.1" cy="101.4" r=".89"/>
<circle cx="59.1" cy="110.7" r=".89"/>
<circle cx="131.7" cy="101.4" r=".89"/>
<circle cx="131.7" cy="110.7" r=".89"/>
<circle cx="230.8" cy="134.3" r=".89"/>
<circle cx="320.3" cy="139.4" r="1.02"/>
<circle cx="356.6" cy="139.4" r="1.02"/>
<circle cx="356.6" cy="125.6" r="1.02"/>
<circle cx="72.9" cy="144.3" r=".89"/>
<circle cx="119.3" cy="144.3" r=".89"/>
<circle cx="426.8" cy="141" r="1.23"/>
<circle cx="77.2" cy="213.9" r=".72"/>
<circle cx="82.3" cy="213.9" r=".72"/>
<circle cx="86.7" cy="213.9" r=".72"/>
<circle cx="54" cy="256.6" r=".47"/>
<circle cx="132" cy="256.8" r=".47"/>
<circle cx="357" cy="254" r="6.4"/>
<circle cx="421.4" cy="240.9" r=".47"/>
<circle cx="436" cy="240.9" r=".47"/>
<circle cx="56" cy="275.5" r="1.23"/>
<circle cx="128.5" cy="275.5" r="1.23"/>
<circle cx="255.9" cy="297.5" r=".51"/>
<circle cx="353.7" cy="297.5" r=".51"/>
<circle cx="56" cy="317.4" r="1.23"/>
<circle cx="128.5" cy="317.4" r="1.23"/>
<circle cx="255.9" cy="309.1" r=".51"/>
<circle cx="353.7" cy="309" r=".51"/>
<circle cx="255.9" cy="320.7" r=".51"/>
<circle cx="353.7" cy="320.6" r=".51"/>
<circle cx="461.4" cy="321.5" r=".51"/>
<circle cx="461.4" cy="325.7" r=".51"/>
</g>
<g fill="#fff" stroke="#fff" stroke-width=".27">
<path d="M534.6 158.6l29.5 4.2h-29.5z"/>
<path d="M534.6 158.6h23.9l5.6 4.2z"/>
<path d="M558.5 144.7h5.6l-5.6 13.9z"/>
<path d="M564.1 144.7v18.1l-5.6-4.2z"/>
</g>
<path d="M534.6 158.6h23.9v-13.9h5.6v18.1h-29.5z" fill="none" stroke="#fff" stroke-width=".27"/>
<g fill="#000" stroke="#000" stroke-width=".27">
<path d="M22.6 14.2l.6 382.6v-382.1zM22.6 14.2l.6 382.6-.6 .4z"/>
<path d="M76.5 12.1l.2 2.4v-2.4zM76.5 12.1l.2 2.4h-.2z"/>
<path d="M124.4 12.1l.2 2.4v-2.4zM124.4 12.1l.2 2.4h-.2z"/>
<path d="M172.4 12.1l.2 2.4v-2.4zM172.4 12.1l.2 2.4h-.2z"/>
<path d="M220.3 12.1l.2 2.4v-2.4zM220.3 12.1l.2 2.4h-.2z"/>
<path d="M268.2 12.1l.2 2.4v-2.4zM268.2 12.1l.2 2.4h-.2z"/>
<path d="M316.2 12.1l.2 2.4v-2.4zM316.2 12.1l.2 2.4h-.2z"/>
<path d="M364.1 12.1l.2 2.4v-2.4zM364.1 12.1l.2 2.4h-.2z"/>
<path d="M412 12.1l.2 2.4v-2.4zM412 12.1l.2 2.4h-.2z"/>
<path d="M460 12.1l.2 2.4v-2.4zM460 12.1l.2 2.4h-.2z"/>
<path d="M507.9 12.1l.2 2.4v-2.4zM507.9 12.1l.2 2.4h-.2z"/>
<path d="M555.8 12.1l.2 2.4v-2.4zM555.8 12.1l.2 2.4h-.2z"/>
<path d="M23.2 14.7h535.4l.5-.5zM22.6 14.2h536.5l-535.9 .5z"/>
<path d="M20.5 61.5h2.4v-.1zM20.5 61.4h2.4l-2.4 .1z"/>
<path d="M558.8 61.5h2.4v-.1zM558.8 61.4h2.4l-2.4 .1z"/>
<path d="M20.5 109.5h2.4v-.2zM20.5 109.3h2.4l-2.4 .2z"/>
<path d="M558.8 109.5h2.4v-.2zM558.8 109.3h2.4l-2.4 .2z"/>
<path d="M20.5 157.4h2.4v-.1zM20.5 157.3h2.4l-2.4 .1z"/>
<path d="M510.6 158.7h47.9v-.1zM510.6 158.6h47.9l-47.9 .1z"/>
<path d="M558.8 157.4h2.4v-.1zM558.8 157.3h2.4l-2.4 .1z"/>
<path d="M20.5 205.3h2.4v-.1zM20.5 205.2h2.4l-2.4 .1z"/>
<path d="M510.6 206.7h47.9v-.2zM510.6 206.5h47.9l-47.9 .2z"/>
<path d="M558.8 205.3h2.4v-.1zM558.8 205.2h2.4l-2.4 .1z"/>
<path d="M510.6 238.4v.2l47.9-.2zM510.6 238.6l47.9-.2v.2z"/>
<path d="M510.6 222.7h47.9v-.2zM510.6 222.5h47.9l-47.9 .2z"/>
<path d="M510.6 238.6h47.9v-.2zM510.6 238.4h47.9l-47.9 .2z"/>
<path d="M20.5 253.3h2.4v-.2zM20.5 253.1h2.4l-2.4 .2z"/>
<path d="M510.6 254.4v.2l47.9-.2zM510.6 254.6l47.9-.2v.2z"/>
<path d="M510.6 254.4v.2l47.9-.2zM510.6 254.6l47.9-.2v.2z"/>
<path d="M510.6 254.4v.2l47.9-.2zM510.6 254.6l47.9-.2v.2z"/>
<path d="M510.6 254.4v.2l47.9-.2zM510.6 254.6l47.9-.2v.2z"/>
<path d="M558.8 253.3h2.4v-.2zM558.8 253.1h2.4l-2.4 .2z"/>
<path d="M510.6 270.4v.2l47.9-.2zM510.6 270.6l47.9-.2v.2z"/>
<path d="M510.6 286.4v.1l47.9-.1zM510.6 286.5l47.9-.1v.1z"/>
<path d="M510.6 286.4v.1l47.9-.1zM510.6 286.5l47.9-.1v.1z"/>
<path d="M20.5 301.2h2.4v-.1zM20.5 301.1h2.4l-2.4 .1z"/>
<path d="M510.6 316.8h47.9zM510.6 316.9l47.9-.1z"/>
<path d="M510.6 312h47.9zM510.6 312.1l47.9-.1z"/>
<path d="M510.6 307.2h47.9zM510.6 307.3l47.9-.1z"/>
<path d="M510.6 302.4v.1l47.9-.1zM510.6 302.5l47.9-.1v.1z"/>
<path d="M558.8 301.2h2.4v-.1zM558.8 301.1h2.4l-2.4 .1z"/>
<path d="M558.8 301.2h2.4v-.1zM558.8 301.1h2.4l-2.4 .1z"/>
<path d="M510.6 335.9h47.9zM510.6 336.1l47.9-.2z"/>
<path d="M510.6 331.2h47.9zM510.6 331.2h47.9z"/>
<path d="M510.6 326.3h47.9zM510.6 326.5l47.9-.2z"/>
<path d="M510.6 321.5h47.9zM510.6 321.7l47.9-.2z"/>
<path d="M20.5 349.1h2.4v-.1zM20.5 349h2.4l-2.4 .1z"/>
<path d="M510.6 350.3v.2l47.9-.2zM510.6 350.5l47.9-.2v.2z"/>
<path d="M510.6 350.3v.2l47.9-.2zM510.6 350.5l47.9-.2v.2z"/>
<path d="M510.6 345.5h47.9zM510.6 345.6l47.9-.1z"/>
<path d="M510.6 340.7h47.9zM510.6 340.9l47.9-.2z"/>
<path d="M558.5 350.5h2.5v-.2zM558.5 350.3h2.5l-2.5 .2z"/>
<path d="M558.5 350.5h2.5v-.2zM558.5 350.3h2.5l-2.5 .2z"/>
<path d="M558.8 349.1h2.4v-.1zM558.8 349h2.4l-2.4 .1z"/>
<path d="M558.8 349.1h2.4v-.1zM558.8 349h2.4l-2.4 .1z"/>
<path d="M22.6 397.2l536-.4h-535.4zM22.6 397.2l536-.4 .5 .4z"/>
<path d="M76.5 397l.2 2.4v-2.4zM76.5 397l.2 2.4h-.2z"/>
<path d="M124.4 397l.2 2.4v-2.4zM124.4 397l.2 2.4h-.2z"/>
<path d="M172.4 397l.2 2.4v-2.4zM172.4 397l.2 2.4h-.2z"/>
<path d="M220.3 397l.2 2.4v-2.4zM220.3 397l.2 2.4h-.2z"/>
<path d="M268.2 397l.2 2.4v-2.4zM268.2 397l.2 2.4h-.2z"/>
<path d="M316.2 397l.2 2.4v-2.4zM316.2 397l.2 2.4h-.2z"/>
<path d="M364.1 397l.2 2.4v-2.4zM364.1 397l.2 2.4h-.2z"/>
<path d="M412 397l.2 2.4v-2.4zM412 397l.2 2.4h-.2z"/>
<path d="M460 397l.2 2.4v-2.4zM460 397l.2 2.4h-.2z"/>
<path d="M507.9 397l.2 2.4v-2.4zM507.9 397l.2 2.4h-.2z"/>
<path d="M521.7 398l.1 2.5v-2.5zM521.7 398l.1 2.5h-.1z"/>
<path d="M536.1 398l.1 2.5v-2.5zM536.1 398l.1 2.5h-.1z"/>
<path d="M558.6 14.7v382.1l.5 .4zM558.6 14.7l.5-.5v383z"/>
<path d="M559.9 398l.5 2.5v-2.5zM559.9 398l.5 2.5h-.5z"/>
<path d="M512.1 398v2.5h.2zM512.1 398h.2v2.5z"/>
</g>
<text font-size="12.9" x="519.4" y="379">A712</text>
<g font-size="9.8">
<text x="308.8" y="167.7">x2</text>
<text x="220.3" y="229.9">x4</text>
<text x="300.3" y="342.9">x2</text>
</g>
<text font-size="4.8" x="513.7" y="184.8">MO-D_2_CAMERA</text>
<g font-size="2.4">
<text x="47.5" y="13.4">1</text>
<text x="99.9" y="13.4">2</text>
<text x="147.8" y="13.4">3</text>
<text x="195.7" y="13.4">4</text>
<text x="243.7" y="13.4">5</text>
<text x="291.6" y="13.4">6</text>
<text x="339.6" y="13.4">7</text>
<text x="387.5" y="13.4">8</text>
<text x="435.4" y="13.4">9</text>
<text x="482.7" y="13.4">10</text>
<text x="530.7" y="13.4">11</text>
<text x="560" y="38.3">F</text>
<text x="20.3" y="86.3">E</text>
<text x="559.9" y="86.3">E</text>
<text x="20.3" y="134.2">F</text>
<text x="560" y="134.2">F</text>
<text x="511.4" y="151.9">POLITECNICO DI MILANO</text>
<text x="511.5" y="154.8">SCUOLA DEL DESIGN</text>
<text x="511.5" y="157.7">C.L. DESIGN DEGLI INTERNI</text>
<text x="511.6" y="161.3">PROGETTO:</text>
<text x="20.2" y="182.1">G</text>
<text x="559.8" y="182.1">G</text>
<text x="511.6" y="209.2">CORSO:</text>
<text x="521.5" y="212.5">STRUMENTI E METODI</text>
<text x="525.1" y="215.4">DEL PROGETTO</text>
<text x="511.6" y="225.2">DOCENTE:</text>
<text x="20.2" y="230.1">H</text>
<text x="523.7" y="231.4">MARCO FERRARA</text>
<text x="559.9" y="230.1">H</text>
<text x="511.6" y="241.2">STUDENTI:</text>
<text x="522.8" y="244.5">SOPHIE TORREANO</text>
<text x="511.6" y="257.2">OGGETTO:</text>
<text x="519.9" y="261.9">DESCRIZIONE AMBIENTI</text>
<text x="511.6" y="273.2">NOTE:</text>
<text x="20.4" y="278">J</text>
<text x="515.6" y="279.3">COMODINO HEMNES 901.212.34</text>
<text x="560.1" y="278">J</text>
<text x="511.6" y="289.1">NOME FILE:</text>
<text x="519" y="294.8">HEMNES 901.212.34 2.dwg</text>
<text x="511.5" y="305.7">VERS</text>
<text x="549.8" y="305.7">DATA</text>
<text x="20.3" y="325.9">K</text>
<text x="559.9" y="325.9">K</text>
<text x="511.6" y="353.2">TAVOLA NO.:</text>
<text x="511.6" y="348.9">A</text>
<text x="543.8" y="348.9">2017.05.23</text>
<text x="544.9" y="353.2">03 DI</text>
<text x="553.1" y="353.2">03</text>
<text x="20.4" y="373.9">L</text>
<text x="560" y="373.9">L</text>
<text x="511.6" y="393.9">DATA:</text>
<text x="521.2" y="393.9">2017/05/22</text>
<text x="535.5" y="393.9">SCALA:</text>
<text x="550.8" y="393.9">1:5</text>
<text x="45.7" y="400.2">1</text>
<text x="99.9" y="400.2">2</text>
<text x="147.8" y="400.2">3</text>
<text x="195.7" y="400.2">4</text>
<text x="243.7" y="400.2">5</text>
<text x="291.6" y="400.2">6</text>
<text x="339.6" y="400.2">7</text>
<text x="387.5" y="400.2">8</text>
<text x="435.4" y="400.2">9</text>
<text x="482.7" y="400.2">10</text>
<text x="511.5" y="396.7">REV:</text>
<text x="512.7" y="400.5">0</text>
<text x="521.2" y="396.8">A</text>
<text x="522.3" y="400.5">0.5m</text>
<text x="535.5" y="396.8">FORMATO:</text>
<text x="536.6" y="400.5">1.25m</text>
<text x="551.3" y="396.8">A1</text>
<text x="554.3" y="400.5">2.5m</text>
</g>
<g font-size="2.1">
<text x="94.8" y="51.1">460</text>
<text x="151.7" y="74.4" transform="rotate(-90 151.7 74.4)">23</text>
<text x="227.6" y="107.3">344</text>
<text x="335.3" y="105">234</text>
<text x="427" y="105.7">343</text>
<text x="151.7" y="116.3" transform="rotate(-90 151.7 116.3)">350</text>
<text x="373" y="123.5" transform="rotate(-90 373 123.5)">75</text>
<text x="281.1" y="136.5" transform="rotate(-90 281.1 136.5)">159</text>
<text x="308" y="134.5" transform="rotate(-90 308 134.5)">178</text>
<text x="373" y="133.4" transform="rotate(-90 373 133.4)">25</text>
<text x="471.6" y="134.5" transform="rotate(-90 471.6 134.5)">178</text>
<text x="373" y="143.8" transform="rotate(-90 373 143.8)">78</text>
<text x="146.5" y="197.9">746</text>
<text x="233.3" y="212.9" transform="rotate(-90 233.3 212.9)">20</text>
<text x="91.4" y="244.6">409</text>
<text x="142.6" y="269.2" transform="rotate(-90 142.6 269.2)">20</text>
<text x="211.8" y="284.9">343</text>
<text x="254.7" y="287.3">20</text>
<text x="322" y="287.6">233</text>
<text x="352.6" y="286.9">20</text>
<text x="156.9" y="297.7" transform="rotate(-90 156.9 297.7)">299</text>
<text x="171.5" y="311.9" transform="rotate(-90 171.5 311.9)">178</text>
<text x="293.1" y="311.8" transform="rotate(-90 293.1 311.8)">178</text>
<text x="460.2" y="314.9">20</text>
<text x="419.7" y="318.9">348</text>
<text x="469.3" y="324.7" transform="rotate(-90 469.3 324.7)">43</text>
<text x="91.7" y="334.9">82</text>
</g>
</svg>
